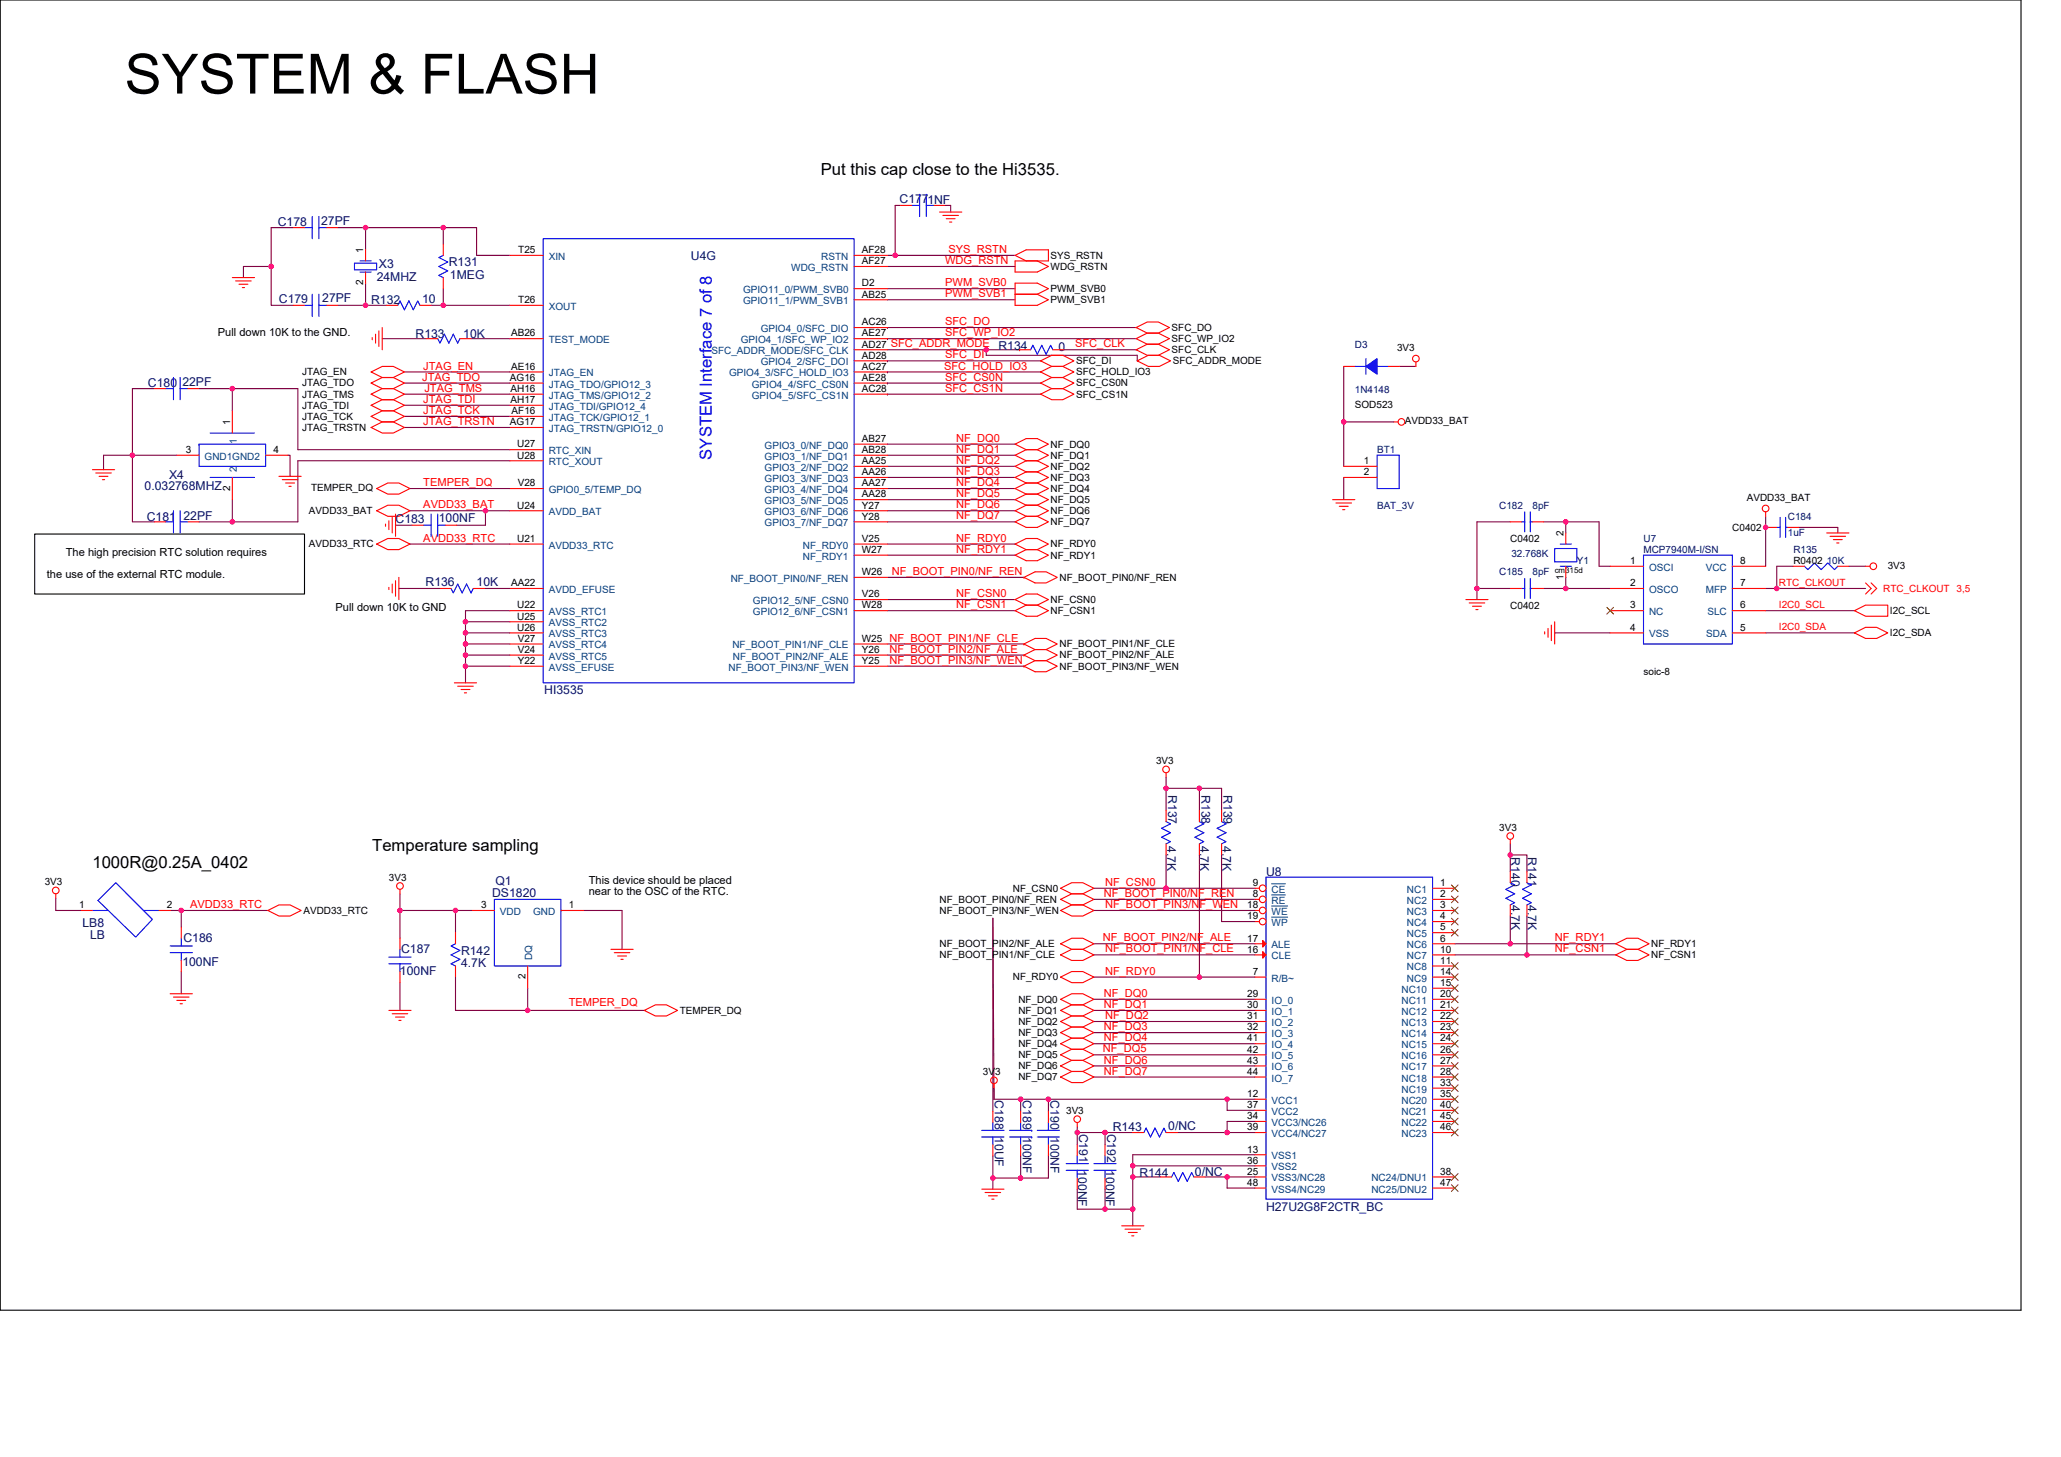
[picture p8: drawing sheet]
<svg xmlns="http://www.w3.org/2000/svg" width="297mm" height="210mm" viewBox="0 0 297 210" stroke-linecap="round" stroke-linejoin="round" font-family="sans-serif">
<path d="M0 0h291.3v188.8h-291.3zM5 77h38.9v8.6h-38.9z" fill="none" stroke="#000" stroke-width=".16"/>
<g fill="none" stroke="#800040" stroke-width=".16">
<path d="M39.1 38.4v5.6h3.2M39.1 38.4h-4v1.6M42.3 32.8h-3.2v5.6M48.7 32.8h4M52.7 32.8h11.2M52.7 32.8v3.2M63.9 32.8v2.4M63.9 32.8h4.8v4h4.8M127.9 36.8h1.1M127.9 38.4h18.4M129 36.8h17.3M129.8 29.6h-.8v7.2"/>
<path d="M136.2 29.6h.8v1M22.3 56h-3.2v9.6M28.7 56h4.8M33.5 56h9.4v8.8h30.6M33.5 56v3.2M48.7 44h4M52.7 44h3M52.7 40.8v3.2M55.1 48.8h6.4M58.3 55.2h15.2M58.3 56.8h15.2M58.3 58.4h15.2"/>
<path d="M58.3 53.6h15.2M62.1 44h1.8M63.9 41.6v2.4h9.6M67.9 48.8h5.6M127.9 47.2h.1M127.9 52h.1M127.9 53.6h.1M127.9 56.8h.1M127.9 55.2h.1M127.9 41.6h18.4M127.9 43.2h18.4M127.9 48.8h.1"/>
<path d="M127.9 47.2h35.8M127.9 48.8h35.8M127.9 50.4h14.2M127.9 52h22.1M127.9 53.6h22.1M127.9 56.8h22.1M127.9 55.2h22.1M142.1 50.4v.8h21.8v.8M142.1 50.4h4.8M153.3 50.4h10.4M193.7 52.8v8M201.7 52.8h2.4"/>
<path d="M19.1 65.6h6.4M19.1 65.6v9.6h3.2M19.1 65.6h-4.2v2.1M28.7 75.2h4.8M33.5 72v3.2M41.5 65.6h.3v3M57 75.7h2.4M58.3 60h15.2M58.3 61.6h15.2M59.1 78.4h14.4M59.1 70.4h14.4M59.1 73.6h10.9"/>
<path d="M70 73.6v2.1h-4.2M70 73.6h3.5M73.5 66.4h-30.6v8.8h-9.4M127.9 64h18.4M127.9 73.6h18.4M127.9 65.6h18.4M127.9 68.8h18.4M127.9 67.2h18.4M127.9 72h18.4M127.9 70.4h18.4M127.9 75.2h18.4M127.9 78.4h18.4"/>
<path d="M193.7 60.8h7.2M193.7 60.8v6.4M193.7 68.8v3.2M217.7 75.2h-4.8v9.6M222.5 75.2h3.2M225.7 75.2h4.8v6.4h1.6M225.7 75.2v1.6M254.5 74.4v7.2M259.3 76h5.6v.8M57.5 84.8h5.9M67.1 94.4v1.6h6.4M67.1 92.8v1.6h6.4"/>
<path d="M67.1 91.2v1.6h6.4M67.1 91.2h6.4M67.1 89.6h6.4M67.1 96v2.4M67.1 89.6v1.6M69.8 84.8h3.7M73.5 88h-6.4v1.6M127.9 88h18.4M127.9 96h19.7M127.9 94.4h19.7M127.9 92.8h19.7M127.9 83.2h19.7"/>
<path d="M127.9 86.4h18.4M127.9 80h18.4M212.9 84.8h4.8M212.9 84.8v1.6M222.5 84.8h3.2M224.1 91.2h8M225.7 84.8h6.4M225.7 83.2v1.6M254.5 84.8h1.6M254.5 88h12.8M254.5 91.2h12.8M256.1 84.8h12.8"/>
<path d="M258.5 81.6h-2.4v3.2M266.5 81.6h2.4M168.1 112v4.8M168.1 113.6h4.8M172.9 113.6h3.2v3.2M172.9 113.6v3.2M8 129.5v1.7h3.7M24.5 131.2h1.6M26.1 131.2v2.4M26.1 131.2h12.5M57.6 128.8v2.4h8M57.6 131.2v4"/>
<path d="M65.6 131.2v3.2M65.6 131.2h2.4M84 131.2h5.7v5.6M157.7 128h10.4M157.7 131.2h23.2M157.7 136h23.2M157.7 137.6h23.2M157.7 129.6h23.2M168.1 123.2v4.8h12.8M172.9 123.2v17.6h8M176.1 123.2v9.6h4.8M209.7 137.6h10.4"/>
<path d="M209.7 136h8M217.7 136h15.2M217.7 121.6v4M217.7 132v4M217.7 123.2h2.4v2.4M220.1 132v5.6M220.1 137.6h12.8M26.1 140v3.2M57.6 141.6v4M65.6 140.8v4.8h10.4M76 142.4v3.2h16.9M143.3 158.4l-.2-26.1v27.9"/>
<path d="M143.3 158.4h3.8M143.3 156.8v1.6M147.1 158.4h4M147.1 158.4h.1M147.1 158.4v1.8M151.1 158.4h25.8M151.1 158.4v1.8M157.7 144h23.2M157.7 153.6h23.2M157.7 145.6h23.2M157.7 148.8h23.2M157.7 147.2h23.2"/>
<path d="M157.7 152h23.2M157.7 150.4h23.2M157.7 155.2h23.2M157.7 140.8h15.2M176.9 158.4h4M176.9 158.4v1.6h4M143.1 169.8h4M143.1 166.6v4.8M147.1 169.8h.1M147.1 166.6v3.2M151.1 166.6v3.2h-4M155.3 162.4v.8h4"/>
<path d="M155.3 171.4v2.9h4M155.3 163.2v1.8M159.3 171.4v2.9h4M159.3 163.2h4M159.3 163.2v1.8M163.3 169.6h4M163.3 168v1.6M163.3 169.6v4.7M163.3 174.3v2.4M169.7 163.2h7.2M173.7 169.6h3.2M176.9 169.6v1.6h4"/>
<path d="M176.9 169.6h4M180.9 166.4h-17.6v1.6h17.6M180.9 161.6h-4v1.6h4"/>
</g>
<g fill="#f0f" stroke="#f0f" stroke-width=".16">
<circle cx="129" cy="36.8" r=".32"/>
<circle cx="26.1" cy="131.2" r=".32"/>
<circle cx="143.1" cy="169.8" r=".32"/>
<circle cx="147.1" cy="169.8" r=".32"/>
<circle cx="163.3" cy="169.6" r=".31"/>
<circle cx="163.3" cy="168" r=".31"/>
<circle cx="163.3" cy="174.3" r=".32"/>
<circle cx="159.3" cy="174.3" r=".32"/>
<circle cx="19.1" cy="65.6" r=".32"/>
<circle cx="39.1" cy="38.4" r=".32"/>
<circle cx="67.1" cy="96" r=".32"/>
<circle cx="67.1" cy="94.4" r=".32"/>
<circle cx="67.1" cy="92.8" r=".32"/>
<circle cx="67.1" cy="91.2" r=".32"/>
<circle cx="67.1" cy="89.6" r=".32"/>
<circle cx="70" cy="73.6" r=".32"/>
<circle cx="76" cy="145.6" r=".31"/>
<circle cx="168.1" cy="128" r=".31"/>
<circle cx="159.3" cy="163.2" r=".31"/>
<circle cx="155.3" cy="163.2" r=".31"/>
<circle cx="151.1" cy="158.4" r=".32"/>
<circle cx="147.1" cy="158.4" r=".32"/>
<circle cx="176.9" cy="158.4" r=".31"/>
<circle cx="172.9" cy="113.6" r=".31"/>
<circle cx="168.1" cy="113.6" r=".31"/>
<circle cx="217.7" cy="123.2" r=".31"/>
<circle cx="65.6" cy="131.2" r=".31"/>
<circle cx="57.6" cy="131.2" r=".31"/>
<circle cx="172.9" cy="140.8" r=".31"/>
<circle cx="217.7" cy="136" r=".31"/>
<circle cx="220.1" cy="137.6" r=".31"/>
<circle cx="176.9" cy="169.6" r=".31"/>
<circle cx="176.9" cy="163.2" r=".31"/>
<circle cx="52.7" cy="44" r=".32"/>
<circle cx="63.9" cy="32.8" r=".32"/>
<circle cx="52.7" cy="32.8" r=".32"/>
<circle cx="63.9" cy="44" r=".32"/>
<circle cx="33.5" cy="56" r=".32"/>
<circle cx="33.5" cy="75.2" r=".32"/>
<circle cx="142.1" cy="50.4" r=".32"/>
<circle cx="254.5" cy="76" r=".31"/>
<circle cx="212.9" cy="84.8" r=".31"/>
<circle cx="225.7" cy="75.2" r=".31"/>
<circle cx="225.7" cy="84.8" r=".31"/>
<circle cx="256.1" cy="84.8" r=".31"/>
<circle cx="193.7" cy="60.8" r=".31"/>
</g>
<g fill="none" stroke="#f00" stroke-width=".16">
<path d="M42.3 32.8h1.6M47.1 32.8h1.6M52.7 36v1.6M52.7 39.2v1.6M63.9 35.2v1.6M73.5 36.8h4.8M123.1 38.4h4.8M123.1 36.8h4.8M129.8 29.6h1.6M134.6 29.6h1.6M135.4 30.6h3.2M135.9 31h2.2"/>
<path d="M136.4 31.5h1.3M136.9 32h.3M147.9 37.6l-1.6-.8 1.6-.8h3.2v1.6h-4.8v1.6h3.2l1.6-.8-1.6-.8M33.5 40h3.2M33.5 59.2v3.2M34 40.5h2.2M34.4 41h1.3M34.9 41.4h.3M42.3 44h1.6M47.1 44h1.6M53.5 53.6l1.6-.8h1.6l1.6 .8-1.6 .8h-1.6zM53.5 55.2l1.6-.8h1.6l1.6 .8-1.6 .8h-1.6z"/>
<path d="M53.5 58.4l1.6-.8h1.6l1.6 .8-1.6 .8h-1.6zM53.5 56.8l1.6-.8h1.6l1.6 .8-1.6 .8h-1.6zM53.6 48.6v.4M54.1 48.2v1.2M54.6 47.7v2.2M55.1 47.2v3.2M55.7 44h1.6M60.5 44h1.6M61.5 48.8h1.6M63.9 40v1.6M66.3 48.8h1.6M73.5 58.4h4.8"/>
<path d="M73.5 55.2h4.8M73.5 56.8h4.8M73.5 53.6h4.8M73.5 48.8h4.8M73.5 44h4.8M123.1 41.6h4.8M123.1 53.6h4.8M123.1 56.8h4.8M123.1 55.2h4.8M123.1 52h4.8M123.1 50.4h4.8M123.1 48.8h4.8"/>
<path d="M123.1 47.2h4.8M123.1 43.2h4.8M146.3 42.4v1.6h3.2l1.6-.8-1.6-.8M146.3 42.4h3.2M149.5 42.4l1.6-.8-1.6-.8h-3.2v1.6M150 52l1.6-.8h1.6l1.6 .8-1.6 .8h-1.6zM150 53.6l1.6-.8h1.6l1.6 .8-1.6 .8h-1.6zM150 55.2l1.6-.8h1.6l1.6 .8-1.6 .8h-1.6zM150 56.8l1.6-.8h1.6l1.6 .8-1.6 .8h-1.6zM163.7 47.2l1.6-.8h1.6l1.6 .8-1.6 .8h-1.6zM163.7 48.8l1.6-.8h1.6l1.6 .8-1.6 .8h-1.6zM163.7 50.4l1.6-.8h1.6l1.6 .8-1.6 .8h-1.6z"/>
<path d="M163.9 52l1.6-.8h1.6l1.6 .8-1.6 .8h-1.6zM204.1 52.2v.6M13.3 67.7h3.2M13.8 68.2h2.2M14.3 68.6h1.3M14.8 69.1h.3M25.5 65.6h3.2M33.5 68.8v3.2M38.3 65.6h3.2M40.2 68.6h3.2M40.7 69.1h2.2M41.2 69.6h1.2"/>
<path d="M41.6 70.1h.4M53.5 61.6l1.6-.8h1.6l1.6 .8-1.6 .8h-1.6zM53.5 60l1.6-.8h1.6l1.6 .8-1.6 .8h-1.6zM54.3 70.4l1.6-.8h1.6l1.6 .8-1.6 .8h-1.6zM54.3 73.6l1.6-.8h1.6l1.6 .8-1.6 .8h-1.6zM54.3 78.4l1.6-.8h1.6l1.6 .8-1.6 .8h-1.6zM55.6 75.5v.4M56 75.1v1.2M56.5 74.6v2.2M57 74.1v3.2M73.5 60h4.8M73.5 61.6h4.8"/>
<path d="M73.5 66.4h4.8M73.5 64.8h4.8M73.5 78.4h4.8M73.5 73.6h4.8M73.5 70.4h4.8M123.1 67.2h4.8M123.1 65.6h4.8M123.1 75.2h4.8M123.1 73.6h4.8M123.1 72h4.8M123.1 70.4h4.8M123.1 68.8h4.8"/>
<path d="M123.1 78.4h4.8M123.1 64h4.8M147.9 64.8l-1.6 .8 1.6 .8M147.9 66.4l-1.6 .8 1.6 .8M147.9 68l-1.6 .8 1.6 .8M147.9 69.6l-1.6 .8 1.6 .8M147.9 71.2l-1.6 .8 1.6 .8M147.9 72.8l-1.6 .8 1.6 .8M147.9 64.8l-1.6-.8 1.6-.8h1.6l1.6 .8-1.6 .8M147.9 79.2l-1.6-.8 1.6-.8h1.6l1.6 .8-1.6 .8M147.9 64.8h1.6M147.9 66.4h1.6"/>
<path d="M147.9 68h1.6M147.9 69.6h1.6M147.9 71.2h1.6M147.9 72.8h1.6M147.9 74.4h1.6M147.9 79.2h1.6M149.5 64.8l1.6 .8-1.6 .8M149.5 66.4l1.6 .8-1.6 .8M149.5 68l1.6 .8-1.6 .8M149.5 69.6l1.6 .8-1.6 .8M149.5 71.2l1.6 .8-1.6 .8M149.5 72.8l1.6 .8-1.6 .8"/>
<path d="M149.5 74.4l1.6 .8-1.6 .8h-1.6l-1.6-.8 1.6-.8M149.5 79.2l1.6 .8-1.6 .8h-1.6l-1.6-.8 1.6-.8M192.1 72h3.2M192.5 72.5h2.3M193 73h1.3M193.5 73.5h.3M193.7 67.2h4.8M193.7 68.8h4.8M200.9 60.8h.6M217.7 75.2h1.6M220.9 75.2h1.6M225.7 76.8v1.6"/>
<path d="M254.5 73.8v.6M254.5 76h1.6M257.7 76h1.6M263.3 76.8h3.2M263.8 77.3h2.2M264.2 77.8h1.3M264.7 78.3h.3M56 84.7v.3M56.5 84.2v1.3M57 83.7v2.2M57.5 83.2v3.2M63.4 84.8h1.6"/>
<path d="M65.5 98.4h3.2M66 98.9h2.2M66.4 99.4h1.3M66.9 99.9h.3M68.2 84.8h1.6M73.5 92.8h4.8M73.5 96h4.8M73.5 88h4.8M73.5 84.8h4.8M73.5 89.6h4.8M73.5 91.2h4.8M73.5 94.4h4.8"/>
<path d="M123.1 86.4h4.8M123.1 83.2h4.8M123.1 96h4.8M123.1 94.4h4.8M123.1 92.8h4.8M123.1 80h4.8M123.1 88h4.8M147.6 83.2l1.6-.8h1.6l1.6 .8-1.6 .8h-1.6zM147.6 83.2h.1M147.6 92.8l1.6-.8h1.6l1.6 .8-1.6 .8h-1.6M147.6 92.8h.1M147.6 94.4h.1"/>
<path d="M147.6 96h.1M147.6 92.8l1.6 .8M147.6 94.4l1.6 .8M147.9 87.2l-1.6 .8 1.6 .8h1.6l1.6-.8-1.6-.8M147.9 87.2h1.6M149.2 93.6l-1.6 .8M149.2 95.2l-1.6 .8M149.2 93.6h1.6l1.6 .8-1.6 .8h-1.6M149.2 95.2h1.6l1.6 .8-1.6 .8h-1.6l-1.6-.8M149.5 87.2l1.6-.8-1.6-.8h-1.6l-1.6 .8 1.6 .8M211.3 86.4h3.2M211.7 86.9h2.3"/>
<path d="M212.2 87.4h1.3M212.7 87.9h.3M217.7 84.8h1.6M220.9 84.8h1.6M222.6 91.1v.3M223.1 90.6v1.3M223.6 90.1v2.2M224.1 89.6v3.2M225.7 81.6v1.6M232.1 81.6h4.8M232.1 84.8h4.8M232.1 88h4.8"/>
<path d="M232.1 91.2h4.8M249.7 91.2h4.8M249.7 88h4.8M249.7 84.8h4.8M249.7 81.6h4.8M258.5 81.6h1.6M264.9 81.6h1.6M267.3 88l1.6-.8h3.2v1.6h-3.2zM267.3 91.2l1.6-.8h1.6l1.6 .8-1.6 .8h-1.6zM268.9 81.6h.6M268.9 84l.8 .8-.8 .8M269.7 84l.8 .8-.8 .8"/>
<path d="M168.1 111.4v.6M168.1 116.8v1.6M176.1 116.8v1.6M8 128.8v.7M11.7 131.2h1.6M22.9 131.2h1.6M26.1 133.6v1.6M26.1 138.4v1.6M38.6 131.2l1.6-.8h1.6l1.6 .8-1.6 .8h-1.6zM57.6 128.2v.6M57.6 135.2v1.6M65.6 139.2v1.6"/>
<path d="M65.6 134.4v1.6M68 131.2h3.2M76 139.2v3.2M80.8 131.2h3.2M88.1 136.8h3.2M88.5 137.3h2.3M89 137.8h1.3M89.5 138.3h.3M152.9 128l1.6-.8h1.6l1.6 .8-1.6 .8h-1.6zM152.9 129.6l1.6-.8h1.6l1.6 .8-1.6 .8h-1.6zM152.9 131.2l1.6-.8h1.6l1.6 .8-1.6 .8h-1.6zM152.9 136l1.6-.8h1.6l1.6 .8-1.6 .8h-1.6z"/>
<path d="M152.9 137.6l1.6-.8h1.6l1.6 .8-1.6 .8h-1.6zM168.1 121.6v1.6M176.1 121.6v1.6M206.5 128h3.2M206.5 129.6h3.2M206.5 131.2h3.2M206.5 132.8h3.2M206.5 134.4h3.2M206.5 136h3.2M217.7 121v.6M217.7 125.6v1.6M217.7 130.4v1.6"/>
<path d="M220.1 125.6v1.6M220.1 130.4v1.6M232.9 136l1.6-.8h1.6l1.6 .8-1.6 .8h-1.6zM232.9 137.6l1.6-.8h1.6l1.6 .8-1.6 .8h-1.6zM24.5 143.2h3.2M25 143.7h2.2M25.5 144.2h1.3M26 144.7h.3M56 145.6h3.2M56.5 146.1h2.3M57 146.6h1.3M57.5 147.1h.3"/>
<path d="M57.6 140v1.6M92.9 145.6l1.6-.8h1.6l1.6 .8-1.6 .8h-1.6zM143.3 156.2v.6M152.9 140.8l1.6-.8h1.6l1.6 .8-1.6 .8h-1.6zM152.9 144l1.6-.8h1.6l1.6 .8-1.6 .8h-1.6zM152.9 145.6l1.6-.8h1.6l1.6 .8-1.6 .8h-1.6zM152.9 147.2l1.6-.8h1.6l1.6 .8-1.6 .8h-1.6zM152.9 148.8l1.6-.8h1.6l1.6 .8-1.6 .8h-1.6zM152.9 150.4l1.6-.8h1.6l1.6 .8-1.6 .8h-1.6zM152.9 152l1.6-.8h1.6l1.6 .8-1.6 .8h-1.6zM152.9 153.6l1.6-.8h1.6l1.6 .8-1.6 .8h-1.6zM152.9 155.2l1.6-.8h1.6l1.6 .8-1.6 .8h-1.6z"/>
<path d="M180.9 140.8h1.6M141.5 171.4h3.2M142 171.9h2.2M142.5 172.3h1.2M142.9 172.8h.4M147.1 160.2v1.6M147.1 165v1.6M151.1 160.2v1.6M151.1 165v1.6M155.3 161.8v.6M155.3 165v1.6M155.3 169.8v1.6"/>
<path d="M159.3 165v1.6M159.3 169.8v1.6M161.7 176.7h3.2M162.1 177.1h2.3M162.6 177.6h1.3M163.1 178.1h.3M163.3 163.2h1.6M167.3 169.6h1.6M168.1 163.2h1.6M172.1 169.6h1.6"/>
<circle cx="204.1" cy="51.7" r=".48"/>
<circle cx="202" cy="60.8" r=".48"/>
<circle cx="254.5" cy="73.3" r=".48"/>
<circle cx="270" cy="81.6" r=".48"/>
<circle cx="168.1" cy="110.9" r=".48"/>
<circle cx="8" cy="128.3" r=".48"/>
<circle cx="57.6" cy="127.7" r=".48"/>
<circle cx="217.7" cy="120.5" r=".48"/>
<circle cx="143.3" cy="155.7" r=".48"/>
<circle cx="155.3" cy="161.3" r=".48"/>
</g>
<g fill="none" stroke="#00f" stroke-width=".16">
<path d="M43.9 32.8h1.1M45 31.2v3.2M46 32.8h1.1M46 31.2v3.2M51.1 37.9h3.2v1h-3.2zM51.9 37.6h1.6M51.9 39.2h1.6M52.7 39.2h.1M52.7 37.6h.1M63.9 36.8l-.7 .3 1.3 .7-1.3 .6 1.3 .6-1.3 .7 .7 .3M63.9 36.8h.1M78.3 34.4h44.8v64h-44.8z"/>
<path d="M78.3 36.8h.1M123.1 38.4h.1M123.1 36.8h.1M131.4 29.6h1.1M132.5 28v3.2M133.5 29.6h1.1M133.5 28v3.2M43.9 44h1.1M45 42.4v3.2M46 44h1.1M46 42.4v3.2M57.3 44h.1"/>
<path d="M57.3 44l.3-.6 .7 1.2 .6-1.2 .7 1.2 .6-1.2 .3 .6M60.5 44h.1M63.1 48.8h.1M63.9 40h.1M66.3 48.8h.1M66.3 48.8l-.3 .6-.7-1.2-.6 1.2-.7-1.2-.6 1.2-.3-.6M78.3 58.4h.1M78.3 55.2h.1M78.3 56.8h.1M78.3 53.6h.1M78.3 48.8h.1M78.3 44h.1"/>
<path d="M123.1 41.6h.1M123.1 53.6h.1M123.1 56.8h.1M123.1 55.2h.1M123.1 52h.1M123.1 50.4h.1M123.1 48.8h.1M123.1 47.2h.1M123.1 43.2h.1M28.7 64h9.6v3.2h-9.6zM28.7 64h.1M28.7 65.6h.1"/>
<path d="M30.3 62.4h6.4M30.3 68.8h6.4M33.5 68.8h.1M33.5 62.4h.1M38.3 65.6h.1M78.3 60h.1M78.3 61.6h.1M78.3 66.4h.1M78.3 64.8h.1M78.3 78.4h.1M78.3 73.6h.1M78.3 70.4h.1"/>
<path d="M123.1 67.2h.1M123.1 65.6h.1M123.1 75.2h.1M123.1 73.6h.1M123.1 72h.1M123.1 70.4h.1M123.1 68.8h.1M123.1 78.4h.1M123.1 64h.1M198.5 65.6h3.2v4.8h-3.2zM219.3 75.2h.4M219.7 73.8v2.9"/>
<path d="M220.5 73.8v2.9M220.5 75.2h.4M224.1 79.1h3.2v1.9h-3.2zM224.9 78.4h1.6M256.1 76h.5M256.6 74.6v2.9M257.4 74.6v2.9M257.4 76h.3M65 84.8h.1M68.2 84.8h.1M68.2 84.8l-.3 .7-.7-1.3-.6 1.3-.6-1.3-.7 1.3-.3-.7M78.3 92.8h.1"/>
<path d="M78.3 96h.1M78.3 88h.1M78.3 84.8h.1M78.3 89.6h.1M78.3 91.2h.1M78.3 94.4h.1M123.1 86.4h.1M123.1 83.2h.1M123.1 96h.1M123.1 94.4h.1M123.1 92.8h.1M123.1 80h.1"/>
<path d="M123.1 88h.1M219.3 84.8h.4M219.7 83.4v2.9M220.5 83.4v2.9M220.5 84.8h.4M224.9 81.6h1.6M236.9 80h12.8v12.8h-12.8zM260.1 81.6l.5 .5 .9-1 1 1 .9-1 1 1 .5-.5M168.1 118.4h.1M168.1 118.4l.6 .3-1.3 .7 1.3 .6-1.3 .7 1.3 .6-.6 .3M176.1 118.4h.1M176.1 118.4l.6 .3-1.3 .7 1.3 .6-1.3 .7 1.3 .6-.6 .3"/>
<path d="M13.3 131.2h2.3M14.1 129.8l2.6-2.6 5.3 5.3-2.4 2.6zM20.7 131.2h2.2M24.5 137.3h3.2M24.5 136.3h3.2M26.1 137.3v1.1M26.1 135.2v1.1M56 138.9h3.2M56 137.9h3.2M57.6 138.9v1.1M57.6 136.8v1.1M65.6 136l-.6 .3 1.3 .7-1.3 .6 1.3 .7-1.3 .6 .6 .3"/>
<path d="M65.6 136h.1M65.6 139.2h.1M71.2 131.2h.1M71.2 129.6h9.6v9.6h-9.6zM76 139.2h.1M80.8 131.2h.1M168.1 121.6h.1M176.1 121.6h.1M182.5 126.4h24v46.4h-24zM206.5 128h.1M206.5 129.6h.1M206.5 131.2h.1"/>
<path d="M206.5 132.8h.1M206.5 134.4h.1M206.5 136h.1M206.5 137.6h.1M206.5 139.2h.1M217.7 130.4h.1M217.7 127.2h.1M217.7 127.2l.6 .3-1.3 .7 1.3 .6-1.3 .7 1.3 .6-.6 .3M220.1 130.4h.1M220.1 127.2h.1M220.1 127.2l.6 .3-1.3 .7 1.3 .6-1.3 .7 1.3 .6-.6 .3M206.5 158.4h.1"/>
<path d="M206.5 140.8h.1M206.5 142.4h.1M206.5 144h.1M206.5 145.6h.1M206.5 147.2h.1M206.5 148.8h.1M206.5 150.4h.1M206.5 152h.1M206.5 153.6h.1M206.5 155.2h.1M206.5 156.8h.1M145.5 163.9h3.2"/>
<path d="M145.5 162.9h3.2M147.1 163.9v1.1M147.1 161.8v1.1M148.7 163.9h.1M148.7 162.9h.1M149.5 163.9h3.2M149.5 162.9h3.2M151.1 163.9v1.1M151.1 161.8v1.1M153.7 168.7h3.2M153.7 167.7h3.2M155.3 168.7v1.1"/>
<path d="M155.3 166.6v1.1M157.7 168.7h3.2M157.7 167.7h3.2M159.3 168.7v1.1M159.3 166.6v1.1M164.9 163.2h.1M168.1 163.2h.1M168.1 163.2l-.4-.6-.6 1.3-.6-1.3-.7 1.3-.6-1.3-.3 .6M168.9 169.6h.1M172.1 169.6h.1M172.1 169.6l-.4-.6-.6 1.3-.6-1.3-.7 1.3-.6-1.3-.3 .6M206.5 171.2h.1"/>
<path d="M206.5 169.6h.1M206.5 160h.1M206.5 161.6h.1M206.5 163.2h.1"/>
</g>
<path d="M231.6 87.5l1 1M232.6 87.5l-1 1M209.2 127.5l1 1M209.2 129.1l1 1M209.2 130.7l1 1M209.2 132.3l1 1M209.2 133.9l1 1M210.1 127.5l-.9 1M210.1 129.1l-.9 1M210.1 130.7l-.9 1M210.1 132.3l-.9 1M210.1 133.9l-.9 1" fill="none" stroke="#804000" stroke-width=".14"/>
<circle cx="182" cy="129.6" r=".48" fill="#fff" stroke="#f00" stroke-width=".16"/>
<path d="M180.9 129.6h.6" fill="none" stroke="#f00" stroke-width=".16"/>
<path d="M183.3 129h2" fill="none" stroke="#004080" stroke-width=".14"/>
<circle cx="182" cy="128" r=".48" fill="#fff" stroke="#f00" stroke-width=".16"/>
<path d="M180.9 128h.6M180.9 137.6h1.6M180.9 136h1.6M206.5 137.6h3.2M206.5 139.2h3.2M180.9 158.4h1.6M206.5 140.8h3.2M206.5 142.4h3.2M180.9 166.4h1.6" fill="none" stroke="#f00" stroke-width=".16"/>
<path d="M183.3 127.4h2" fill="none" stroke="#004080" stroke-width=".14"/>
<path d="M209.2 138.7l1 1M210.1 138.7l-.9 1M209.2 140.3l1 1M209.2 141.9l1 1M210.1 140.3l-.9 1M210.1 141.9l-.9 1" fill="none" stroke="#804000" stroke-width=".14"/>
<g fill="#f00" stroke="#f00" stroke-width=".16">
<path d="M182 137.1l.5 .5-.5 .5z"/>
<path d="M182 135.5l.5 .5-.5 .5z"/>
</g>
<circle cx="182" cy="131.2" r=".48" fill="#fff" stroke="#f00" stroke-width=".16"/>
<path d="M180.9 131.2h.6" fill="none" stroke="#f00" stroke-width=".16"/>
<path d="M183.3 130.6h2.3" fill="none" stroke="#004080" stroke-width=".14"/>
<circle cx="182" cy="132.8" r=".48" fill="#fff" stroke="#f00" stroke-width=".16"/>
<g fill="none" stroke="#f00" stroke-width=".16">
<path d="M22.3 56h1.6M27.1 56h1.6M146.9 50.4h1.6M146.9 50.4h.1M151.7 50.4h1.6M193.7 52.8h1.6M200.1 52.8h1.6M22.3 75.2h1.6M27.1 75.2h1.6M59.4 75.7h1.6M64.2 75.7h1.6M172.9 116.8v1.6"/>
<path d="M172.9 121.6v1.6M180.9 132.8h.6M180.9 144h1.6M180.9 145.6h1.6M180.9 147.2h1.6M180.9 148.8h1.6M180.9 150.4h1.6M180.9 152h1.6M180.9 153.6h1.6M180.9 155.2h1.6M206.5 144h3.2M206.5 145.6h3.2"/>
<path d="M206.5 147.2h3.2M206.5 148.8h3.2M206.5 150.4h3.2M206.5 152h3.2M206.5 153.6h3.2M206.5 155.2h3.2M206.5 156.8h3.2M206.5 158.4h3.2M143.1 160.2v1.6M143.1 165v1.6M180.9 169.6h1.6M180.9 161.6h1.6"/>
<path d="M180.9 168h1.6M180.9 160h1.6M180.9 163.2h1.6M180.9 171.2h1.6M206.5 169.6h3.2M206.5 160h3.2M206.5 161.6h3.2M206.5 163.2h3.2M206.5 171.2h3.2"/>
</g>
<path d="M183.3 132.2h2.3" fill="none" stroke="#004080" stroke-width=".14"/>
<g fill="none" stroke="#804000" stroke-width=".14">
<path d="M209.2 143.5l1 1M209.2 145.1l1 1M209.2 146.7l1 1M209.2 148.3l1 1M209.2 149.9l1 1M209.2 151.5l1 1M209.2 153.1l1 1M209.2 154.7l1 1M209.2 156.3l1 1M209.2 157.9l1 1M209.2 159.5l1 1M210.1 143.5l-.9 1"/>
<path d="M210.1 145.1l-.9 1M210.1 146.7l-.9 1M210.1 148.3l-.9 1M210.1 149.9l-.9 1M210.1 151.5l-.9 1M210.1 153.1l-.9 1M210.1 154.7l-.9 1M210.1 156.3l-.9 1M210.1 157.9l-.9 1M210.1 159.5l-.9 1M209.2 169.1l1 1M209.2 161.1l1 1"/>
<path d="M209.2 162.7l1 1M209.2 170.7l1 1M210.1 169.1l-.9 1M210.1 161.1l-.9 1M210.1 162.7l-.9 1M210.1 170.7l-.9 1"/>
</g>
<g fill="none" stroke="#00f" stroke-width=".16">
<path d="M23.9 56h1.1M25 54.4v3.2M26 56h1.1M26 54.4v3.2M148.5 50.4h.1M148.9 49.8l-.4 .6M148.9 49.8l.6 1.2 .6-1.2 .7 1.2 .6-1.2 .3 .6M148.9 49.8h.1M151.7 50.4h.1M195.3 52.8h1.6M196.9 51.7v2.2M198.5 52.8h1.6"/>
<path d="M23.9 75.2h1.1M25 73.6v3.2M26 75.2h1.1M26 73.6v3.2M61 75.7h1.1M62.1 74.1v3.2M63.1 75.7h1.1M63.1 74.1v3.2M172.9 118.4h.1M172.9 118.4l.6 .3-1.3 .7 1.3 .6-1.3 .7 1.3 .6-.6 .3M172.9 121.6h.1M141.5 163.9h3.2"/>
<path d="M141.5 162.9h3.2M143.1 163.9v1.1M143.1 161.8v1.1"/>
</g>
<path d="M196.9 52.8l1.6-1.1v2.2z" fill-rule="evenodd" fill="#00f" stroke="#00f" stroke-width=".16"/>
<g fill="#f0f" stroke="#f0f" stroke-width=".16">
<circle cx="129" cy="36.8" r=".32"/>
<circle cx="26.1" cy="131.2" r=".32"/>
<circle cx="143.1" cy="169.8" r=".32"/>
<circle cx="147.1" cy="169.8" r=".32"/>
<circle cx="163.3" cy="169.6" r=".31"/>
<circle cx="163.3" cy="168" r=".31"/>
<circle cx="163.3" cy="174.3" r=".32"/>
<circle cx="159.3" cy="174.3" r=".32"/>
<circle cx="19.1" cy="65.6" r=".32"/>
<circle cx="39.1" cy="38.4" r=".32"/>
<circle cx="67.1" cy="96" r=".32"/>
<circle cx="67.1" cy="94.4" r=".32"/>
<circle cx="67.1" cy="92.8" r=".32"/>
<circle cx="67.1" cy="91.2" r=".32"/>
<circle cx="67.1" cy="89.6" r=".32"/>
<circle cx="70" cy="73.6" r=".32"/>
<circle cx="76" cy="145.6" r=".31"/>
<circle cx="168.1" cy="128" r=".31"/>
<circle cx="159.3" cy="163.2" r=".31"/>
<circle cx="155.3" cy="163.2" r=".31"/>
<circle cx="151.1" cy="158.4" r=".32"/>
<circle cx="147.1" cy="158.4" r=".32"/>
<circle cx="176.9" cy="158.4" r=".31"/>
<circle cx="172.9" cy="113.6" r=".31"/>
<circle cx="168.1" cy="113.6" r=".31"/>
<circle cx="217.7" cy="123.2" r=".31"/>
<circle cx="65.6" cy="131.2" r=".31"/>
<circle cx="57.6" cy="131.2" r=".31"/>
<circle cx="172.9" cy="140.8" r=".31"/>
<circle cx="217.7" cy="136" r=".31"/>
<circle cx="220.1" cy="137.6" r=".31"/>
<circle cx="176.9" cy="169.6" r=".31"/>
<circle cx="176.9" cy="163.2" r=".31"/>
<circle cx="52.7" cy="44" r=".32"/>
<circle cx="63.9" cy="32.8" r=".32"/>
<circle cx="52.7" cy="32.8" r=".32"/>
<circle cx="63.9" cy="44" r=".32"/>
<circle cx="33.5" cy="56" r=".32"/>
<circle cx="33.5" cy="75.2" r=".32"/>
<circle cx="142.1" cy="50.4" r=".32"/>
<circle cx="254.5" cy="76" r=".31"/>
<circle cx="212.9" cy="84.8" r=".31"/>
<circle cx="225.7" cy="75.2" r=".31"/>
<circle cx="225.7" cy="84.8" r=".31"/>
<circle cx="256.1" cy="84.8" r=".31"/>
<circle cx="193.7" cy="60.8" r=".31"/>
</g>
<text font-size="8" x="18" y="13.5">SYSTEM &amp; FLASH</text>
<g font-size="2.4">
<text x="118.3" y="25.2">Put this cap close to the Hi3535.</text>
<text x="13.3" y="125.1">1000R@0.25A_0402</text>
<text x="53.6" y="122.7">Temperature sampling</text>
</g>
<text font-size="2.4" fill="#00f" x="102.6" y="66.2" transform="rotate(-90 102.6 66.2)">SYSTEM Interface 7 of 8</text>
<g font-size="1.8" fill="#000080">
<text x="129.7" y="29.3">C177</text>
<text x="133.7" y="29.4">1NF</text>
<text x="40" y="32.6">C178</text>
<text x="46.3" y="32.5">27PF</text>
<text x="54.3" y="40.5">24MHZ</text>
<text x="54.6" y="38.6">X3</text>
<text x="64.7" y="38.4">R131</text>
<text x="64.8" y="40.2">1MEG</text>
<text x="99.6" y="37.4">U4G</text>
<text x="40.2" y="43.7">C179</text>
<text x="46.4" y="43.5">27PF</text>
<text x="53.5" y="43.8">R132</text>
<text x="60.8" y="43.7">10</text>
<text x="59.9" y="48.6">R133</text>
<text x="66.8" y="48.6">10K</text>
<text x="143.9" y="50.4">R134</text>
<text x="152.5" y="50.6">0</text>
<text x="21.3" y="55.8">C180</text>
<text x="26.3" y="55.7">22PF</text>
<text x="20.8" y="70.6">0.032768MHZ</text>
<text x="24.4" y="69">X4</text>
<text x="21.2" y="75">C181</text>
<text x="26.4" y="74.9">22PF</text>
<text x="57" y="75.4">C183</text>
<text x="63.2" y="75.2">100NF</text>
<text x="61.3" y="84.5">R136</text>
<text x="68.7" y="84.5">10K</text>
<text x="78.4" y="100">HI3535</text>
<text x="168.4" y="114.6" transform="rotate(90 168.4 114.6)">R137</text>
<text x="173.2" y="114.6" transform="rotate(90 173.2 114.6)">R138</text>
<text x="176.4" y="114.6" transform="rotate(90 176.4 114.6)">R139</text>
<text x="168.2" y="121.9" transform="rotate(90 168.2 121.9)">4.7K</text>
<text x="173" y="121.9" transform="rotate(90 173 121.9)">4.7K</text>
<text x="176.2" y="121.9" transform="rotate(90 176.2 121.9)">4.7K</text>
<text x="217.8" y="123.5" transform="rotate(90 217.8 123.5)">R140</text>
<text x="220.2" y="123.5" transform="rotate(90 220.2 123.5)">R141</text>
<text x="70.9" y="129.3">DS1820</text>
<text x="71.4" y="127.5">Q1</text>
<text x="182.5" y="126.3">U8</text>
<text x="217.8" y="130.4" transform="rotate(90 217.8 130.4)">4.7K</text>
<text x="220.2" y="130.4" transform="rotate(90 220.2 130.4)">4.7K</text>
<text x="11.9" y="133.6">LB8</text>
<text x="13" y="135.4">LB</text>
<text x="26.4" y="135.7">C186</text>
<text x="57.8" y="137.3">C187</text>
<text x="66.4" y="137.6">R142</text>
<text x="26.3" y="139.2">100NF</text>
<text x="57.6" y="140.5">100NF</text>
<text x="66.4" y="139.4">4.7K</text>
<text x="143.4" y="158.6" transform="rotate(90 143.4 158.6)">C188 10UF</text>
<text x="147.4" y="158.6" transform="rotate(90 147.4 158.6)">C189 100NF</text>
<text x="151.4" y="158.6" transform="rotate(90 151.4 158.6)">C190 100NF</text>
<text x="155.6" y="163.4" transform="rotate(90 155.6 163.4)">C191</text>
<text x="159.6" y="163.4" transform="rotate(90 159.6 163.4)">C192</text>
<text x="160.4" y="163.1">R143</text>
<text x="168.4" y="162.9">0/NC</text>
<text x="155.4" y="168.7" transform="rotate(90 155.4 168.7)">100NF</text>
<text x="159.4" y="168.7" transform="rotate(90 159.4 168.7)">100NF</text>
<text x="164.2" y="169.6">R144</text>
<text x="172.2" y="169.5">0/NC</text>
<text x="182.5" y="174.6">H27U2G8F2CTR_BC</text>
</g>
<g font-size="1.6" fill="#f00">
<text x="136.2" y="38.1">WDG_RSTN</text>
<text x="136.2" y="41.3">PWM_SVB0</text>
<text x="136.7" y="36.5">SYS_RSTN</text>
<text x="136.2" y="46.9">SFC_DO</text>
<text x="136.2" y="42.9">PWM_SVB1</text>
<text x="61" y="53.3">JTAG_EN</text>
<text x="136.1" y="53.3">SFC_HOLD_IO3</text>
<text x="136.2" y="51.7">SFC_DI</text>
<text x="136.2" y="48.5">SFC_WP_IO2</text>
<text x="154.9" y="50.1">SFC_CLK</text>
<text x="60.8" y="54.9">JTAG_TDO</text>
<text x="61" y="58.1">JTAG_TDI</text>
<text x="61" y="59.7">JTAG_TCK</text>
<text x="61.2" y="56.5">JTAG_TMS</text>
<text x="136.2" y="56.5">SFC_CS1N</text>
<text x="136.2" y="54.9">SFC_CS0N</text>
<text x="61" y="61.3">JTAG_TRSTN</text>
<text x="137.8" y="63.7">NF_DQ0</text>
<text x="137.8" y="65.3">NF_DQ1</text>
<text x="61" y="70.1">TEMPER_DQ</text>
<text x="137.8" y="68.5">NF_DQ3</text>
<text x="137.8" y="66.9">NF_DQ2</text>
<text x="137.8" y="71.7">NF_DQ5</text>
<text x="137.8" y="70.1">NF_DQ4</text>
<text x="61" y="73.3">AVDD33_BAT</text>
<text x="137.8" y="73.3">NF_DQ6</text>
<text x="137.8" y="74.9">NF_DQ7</text>
<text x="61" y="78.1">AVDD33_RTC</text>
<text x="128.5" y="82.9">NF_BOOT_PIN0/NF_REN</text>
<text x="137.8" y="78.1">NF_RDY0</text>
<text x="137.8" y="79.7">NF_RDY1</text>
<text x="137.8" y="86.1">NF_CSN0</text>
<text x="137.8" y="87.7">NF_CSN1</text>
<text x="128.2" y="95.7">NF_BOOT_PIN3/NF_WEN</text>
<text x="128.2" y="94.1">NF_BOOT_PIN2/NF_ALE</text>
<text x="27.4" y="130.9">AVDD33_RTC</text>
<text x="159.1" y="129.3">NF_BOOT_PIN0/NF_REN</text>
<text x="159.3" y="127.7">NF_CSN0</text>
<text x="159.3" y="130.9">NF_BOOT_PIN3/NF_WEN</text>
<text x="158.9" y="135.7">NF_BOOT_PIN2/NF_ALE</text>
<text x="159.3" y="137.3">NF_BOOT_PIN1/NF_CLE</text>
<text x="224.1" y="135.7">NF_RDY1</text>
<text x="224.1" y="137.3">NF_CSN1</text>
<text x="159.1" y="143.7">NF_DQ0</text>
<text x="159.3" y="140.5">NF_RDY0</text>
<text x="82" y="145">TEMPER_DQ</text>
<text x="159.1" y="145.3">NF_DQ1</text>
<text x="159.1" y="148.5">NF_DQ3</text>
<text x="159.3" y="146.9">NF_DQ2</text>
<text x="158.9" y="151.7">NF_DQ5</text>
<text x="159.1" y="153.3">NF_DQ6</text>
<text x="159.1" y="150.1">NF_DQ4</text>
<text x="159.1" y="154.9">NF_DQ7</text>
</g>
<g font-size="1.6">
<text x="31.4" y="48.5">Pull down 10K to the GND.</text>
<text x="6.8" y="83.4">the use of the external RTC module.</text>
<text x="9.5" y="80.2">The high precision RTC solution requires</text>
<text x="48.4" y="88">Pull down 10K to GND</text>
<text x="84.8" y="129">near to the OSC of the RTC.</text>
<text x="84.8" y="127.4">This device should be placed</text>
</g>
<g font-size="1.4">
<text x="52.4" y="41.1" transform="rotate(-90 52.4 41.1)">2</text>
<text x="52.4" y="36.5" transform="rotate(-90 52.4 36.5)">1</text>
<text x="74.7" y="36.5">T25</text>
<text x="124.2" y="38.1">AF27</text>
<text x="124.2" y="36.5">AF28</text>
<text x="124.2" y="41.3">D2</text>
<text x="151.4" y="37.3">SYS_RSTN</text>
<text x="151.4" y="38.9">WDG_RSTN</text>
<text x="74.7" y="43.7">T26</text>
<text x="124.2" y="46.9">AC26</text>
<text x="124.2" y="42.9">AB25</text>
<text x="151.4" y="42.1">PWM_SVB0</text>
<text x="151.4" y="43.7">PWM_SVB1</text>
<text x="168.9" y="47.7">SFC_DO</text>
<text x="73.7" y="53.3">AE16</text>
<text x="73.7" y="48.5">AB26</text>
<text x="124.2" y="53.3">AC27</text>
<text x="124.2" y="51.7">AD28</text>
<text x="124.2" y="48.5">AE27</text>
<text x="124.2" y="50.1">AD27 SFC_ADDR_MODE</text>
<text x="155.1" y="52.5">SFC_DI</text>
<text x="168.9" y="49.3">SFC_WP_IO2</text>
<text x="168.9" y="50.9">SFC_CLK</text>
<text x="169" y="52.5">SFC_ADDR_MODE</text>
<text x="201.3" y="50.6">3V3</text>
<text x="43.6" y="54.1">JTAG_EN</text>
<text x="43.6" y="55.7">JTAG_TDO</text>
<text x="43.6" y="58.9">JTAG_TDI</text>
<text x="43.6" y="57.3">JTAG_TMS</text>
<text x="73.5" y="54.9">AG16</text>
<text x="73.6" y="58.1">AH17</text>
<text x="73.6" y="56.5">AH16</text>
<text x="73.7" y="59.7">AF16</text>
<text x="124.2" y="56.5">AC28</text>
<text x="124.2" y="54.9">AE28</text>
<text x="155.1" y="54.1">SFC_HOLD_IO3</text>
<text x="155.1" y="55.7">SFC_CS0N</text>
<text x="155.1" y="57.3">SFC_CS1N</text>
<text x="195.3" y="58.7">SOD523</text>
<text x="26.8" y="65.3">3</text>
<text x="33.2" y="61.3" transform="rotate(-90 33.2 61.3)">1</text>
<text x="39.4" y="65.3">4</text>
<text x="43.6" y="62.1">JTAG_TRSTN</text>
<text x="43.6" y="60.5">JTAG_TCK</text>
<text x="73.5" y="61.3">AG17</text>
<text x="74.5" y="64.5">U27</text>
<text x="124.2" y="65.3">AB28</text>
<text x="124.2" y="63.7">AB27</text>
<text x="151.4" y="64.5">NF_DQ0</text>
<text x="202.5" y="61.1">AVDD33_BAT</text>
<text x="33.2" y="70.7" transform="rotate(-90 33.2 70.7)">2</text>
<text x="44.8" y="70.7">TEMPER_DQ</text>
<text x="74.5" y="66.1">U28</text>
<text x="74.6" y="70.1">V28</text>
<text x="124.2" y="66.9">AA25</text>
<text x="124.2" y="71.7">AA28</text>
<text x="124.2" y="70.1">AA27</text>
<text x="124.2" y="68.5">AA26</text>
<text x="151.4" y="66.1">NF_DQ1</text>
<text x="151.4" y="67.7">NF_DQ2</text>
<text x="151.4" y="69.3">NF_DQ3</text>
<text x="151.4" y="70.9">NF_DQ4</text>
<text x="196.5" y="66.9">1</text>
<text x="196.5" y="68.5">2</text>
<text x="44.5" y="74.1">AVDD33_BAT</text>
<text x="74.5" y="73.3">U24</text>
<text x="124.2" y="74.9">Y28</text>
<text x="124.2" y="73.3">Y27</text>
<text x="151.4" y="72.5">NF_DQ5</text>
<text x="151.4" y="74.1">NF_DQ6</text>
<text x="151.4" y="75.7">NF_DQ7</text>
<text x="225.3" y="77.3" transform="rotate(-90 225.3 77.3)">2</text>
<text x="249.7" y="76.5">C0402</text>
<text x="251.8" y="72.2">AVDD33_BAT</text>
<text x="44.5" y="78.9">AVDD33_RTC</text>
<text x="74.5" y="78.1">U21</text>
<text x="124.2" y="82.9">W26</text>
<text x="124.2" y="79.7">W27</text>
<text x="124.2" y="78.1">V25</text>
<text x="151.4" y="78.9">NF_RDY0</text>
<text x="151.4" y="80.5">NF_RDY1</text>
<text x="152.7" y="83.7">NF_BOOT_PIN0/NF_REN</text>
<text x="217.7" y="78.1">C0402</text>
<text x="225.3" y="83.5" transform="rotate(-90 225.3 83.5)">1</text>
<text x="235" y="81.3">1</text>
<text x="250.8" y="81.3">8</text>
<text x="258.5" y="81.3">R0402</text>
<text x="272.1" y="81.9">3V3</text>
<text x="73.7" y="84.5">AA22</text>
<text x="74.5" y="87.7">U22</text>
<text x="74.5" y="89.3">U25</text>
<text x="124.2" y="86.1">V26</text>
<text x="124.2" y="87.7">W28</text>
<text x="151.4" y="86.9">NF_CSN0</text>
<text x="151.4" y="88.5">NF_CSN1</text>
<text x="217.7" y="87.7">C0402</text>
<text x="235" y="84.5">2</text>
<text x="235" y="87.7">3</text>
<text x="250.8" y="84.5">7</text>
<text x="250.8" y="87.7">6</text>
<text x="272.4" y="88.5">I2C_SCL</text>
<text x="74.5" y="90.9">U26</text>
<text x="74.6" y="92.5">V27</text>
<text x="74.6" y="95.7">Y22</text>
<text x="74.6" y="94.1">V24</text>
<text x="124.2" y="92.5">W25 NF_BOOT_PIN1/NF_CLE</text>
<text x="124.2" y="95.7">Y25</text>
<text x="124.2" y="94.1">Y26</text>
<text x="152.7" y="93.3">NF_BOOT_PIN1/NF_CLE</text>
<text x="152.7" y="94.9">NF_BOOT_PIN2/NF_ALE</text>
<text x="235" y="90.9">4</text>
<text x="250.8" y="90.9">5</text>
<text x="272.4" y="91.7">I2C_SDA</text>
<text x="152.7" y="96.5">NF_BOOT_PIN3/NF_WEN</text>
<text x="236.9" y="97.3">soic-8</text>
<text x="166.6" y="110.1">3V3</text>
<text x="216.1" y="119.7">3V3</text>
<text x="6.4" y="127.5">3V3</text>
<text x="11.4" y="130.9">1</text>
<text x="24" y="130.9">2</text>
<text x="43.7" y="131.7">AVDD33_RTC</text>
<text x="56" y="126.9">3V3</text>
<text x="69.3" y="130.9">3</text>
<text x="82" y="130.9">1</text>
<text x="135.4" y="130.1">NF_BOOT_PIN0/NF_REN</text>
<text x="135.4" y="131.7">NF_BOOT_PIN3/NF_WEN</text>
<text x="146" y="128.5">NF_CSN0</text>
<text x="179.7" y="130.9">18</text>
<text x="180.5" y="129.3">8</text>
<text x="180.5" y="127.7">9</text>
<text x="207.6" y="127.7">1</text>
<text x="207.6" y="129.3">2</text>
<text x="207.6" y="130.9">3</text>
<text x="135.4" y="136.5">NF_BOOT_PIN2/NF_ALE</text>
<text x="179.7" y="132.5">19</text>
<text x="179.7" y="137.3">16</text>
<text x="179.7" y="135.7">17</text>
<text x="207.6" y="132.5">4</text>
<text x="207.6" y="134.1">5</text>
<text x="207.6" y="135.7">6</text>
<text x="207.6" y="137.3">10</text>
<text x="238" y="136.5">NF_RDY1</text>
<text x="75.7" y="141.1" transform="rotate(-90 75.7 141.1)">2</text>
<text x="135.4" y="138.1">NF_BOOT_PIN1/NF_CLE</text>
<text x="146" y="141.3">NF_RDY0</text>
<text x="179.7" y="143.7">29</text>
<text x="180.5" y="140.5">7</text>
<text x="207.6" y="138.9">11</text>
<text x="207.6" y="140.5">14</text>
<text x="207.6" y="142.1">15</text>
<text x="207.6" y="143.7">20</text>
<text x="238" y="138.1">NF_CSN1</text>
<text x="98" y="146.1">TEMPER_DQ</text>
<text x="146.8" y="144.5">NF_DQ0</text>
<text x="146.8" y="146.1">NF_DQ1</text>
<text x="146.8" y="147.7">NF_DQ2</text>
<text x="146.8" y="149.3">NF_DQ3</text>
<text x="179.7" y="145.3">30</text>
<text x="179.7" y="146.9">31</text>
<text x="179.7" y="148.5">32</text>
<text x="207.6" y="145.3">21</text>
<text x="207.6" y="146.9">22</text>
<text x="207.6" y="148.5">23</text>
<text x="141.7" y="154.9">3V3</text>
<text x="146.8" y="150.9">NF_DQ4</text>
<text x="146.8" y="152.5">NF_DQ5</text>
<text x="146.8" y="154.1">NF_DQ6</text>
<text x="146.8" y="155.7">NF_DQ7</text>
<text x="179.7" y="150.1">41</text>
<text x="179.7" y="151.7">42</text>
<text x="179.7" y="153.3">43</text>
<text x="179.7" y="154.9">44</text>
<text x="207.6" y="150.1">24</text>
<text x="207.6" y="151.7">26</text>
<text x="207.6" y="153.3">27</text>
<text x="207.6" y="154.9">28</text>
<text x="153.7" y="160.5">3V3</text>
<text x="179.7" y="158.1">12</text>
<text x="179.7" y="161.3">34</text>
<text x="179.7" y="159.7">37</text>
<text x="207.6" y="156.5">33</text>
<text x="207.6" y="158.1">35</text>
<text x="207.6" y="159.7">40</text>
<text x="207.6" y="161.3">45</text>
<text x="179.7" y="166.1">13</text>
<text x="179.7" y="167.7">36</text>
<text x="179.7" y="162.9">39</text>
<text x="207.6" y="162.9">46</text>
<text x="179.7" y="169.3">25</text>
<text x="179.7" y="170.9">48</text>
<text x="207.6" y="169.3">38</text>
<text x="207.6" y="170.9">47</text>
</g>
<g font-size="1.4" fill="#004080">
<text x="79.1" y="37.5">XIN</text>
<text x="114" y="39.1">WDG_RSTN</text>
<text x="118.4" y="37.5">RSTN</text>
<text x="79.1" y="44.7">XOUT</text>
<text x="107.1" y="42.3">GPIO11_0/PWM_SVB0</text>
<text x="107.1" y="43.9">GPIO11_1/PWM_SVB1</text>
<text x="109.6" y="47.9">GPIO4_0/SFC_DIO</text>
<text x="79.1" y="49.5">TEST_MODE</text>
<text x="102.5" y="51.1">SFC_ADDR_MODE/SFC_CLK</text>
<text x="106.8" y="49.5">GPIO4_1/SFC_WP_IO2</text>
<text x="109.6" y="52.7">GPIO4_2/SFC_DOI</text>
<text x="79.1" y="59.1">JTAG_TDI/GPIO12_4</text>
<text x="79.1" y="55.9">JTAG_TDO/GPIO12_3</text>
<text x="79.1" y="57.5">JTAG_TMS/GPIO12_2</text>
<text x="79.1" y="54.3">JTAG_EN</text>
<text x="105.1" y="54.3">GPIO4_3/SFC_HOLD_IO3</text>
<text x="108.4" y="57.5">GPIO4_5/SFC_CS1N</text>
<text x="108.4" y="55.9">GPIO4_4/SFC_CS0N</text>
<text x="34.2" y="64" transform="rotate(-90 34.2 64)">1</text>
<text x="79.1" y="60.7">JTAG_TCK/GPIO12_1</text>
<text x="79.1" y="62.3">JTAG_TRSTN/GPIO12_0</text>
<text x="79.1" y="65.5">RTC_XIN</text>
<text x="110.2" y="64.7">GPIO3_0/NF_DQ0</text>
<text x="29.5" y="66.3">GND1GND2</text>
<text x="34.2" y="68" transform="rotate(-90 34.2 68)">2</text>
<text x="79.1" y="67.1">RTC_XOUT</text>
<text x="79.1" y="71.1">GPIO0_5/TEMP_DQ</text>
<text x="110.2" y="67.9">GPIO3_2/NF_DQ2</text>
<text x="110.2" y="66.3">GPIO3_1/NF_DQ1</text>
<text x="110.2" y="71.1">GPIO3_4/NF_DQ4</text>
<text x="110.2" y="69.5">GPIO3_3/NF_DQ3</text>
<text x="79.1" y="74.3">AVDD_BAT</text>
<text x="110.2" y="75.9">GPIO3_7/NF_DQ7</text>
<text x="110.2" y="74.3">GPIO3_6/NF_DQ6</text>
<text x="110.2" y="72.7">GPIO3_5/NF_DQ5</text>
<text x="79.1" y="79.1">AVDD33_RTC</text>
<text x="105.3" y="83.9">NF_BOOT_PIN0/NF_REN</text>
<text x="115.7" y="80.7">NF_RDY1</text>
<text x="115.7" y="79.1">NF_RDY0</text>
<text x="237.7" y="82.3">OSCI</text>
<text x="245.8" y="82.3">VCC</text>
<text x="79.1" y="88.7">AVSS_RTC1</text>
<text x="79.1" y="85.5">AVDD_EFUSE</text>
<text x="108.5" y="87.1">GPIO12_5/NF_CSN0</text>
<text x="108.5" y="88.7">GPIO12_6/NF_CSN1</text>
<text x="237.7" y="85.5">OSCO</text>
<text x="237.7" y="88.7">NC</text>
<text x="245.8" y="85.5">MFP</text>
<text x="246.1" y="88.7">SLC</text>
<text x="79.1" y="93.5">AVSS_RTC4</text>
<text x="79.1" y="90.3">AVSS_RTC2</text>
<text x="79.1" y="91.9">AVSS_RTC3</text>
<text x="79.1" y="95.1">AVSS_RTC5</text>
<text x="105.6" y="93.5">NF_BOOT_PIN1/NF_CLE</text>
<text x="105.6" y="95.1">NF_BOOT_PIN2/NF_ALE</text>
<text x="237.7" y="91.9">VSS</text>
<text x="245.9" y="91.9">SDA</text>
<text x="79.1" y="96.7">AVSS_EFUSE</text>
<text x="105" y="96.7">NF_BOOT_PIN3/NF_WEN</text>
<text x="72" y="131.9">VDD</text>
<text x="76.8" y="131.9">GND</text>
<text x="183.3" y="130.3">RE</text>
<text x="183.3" y="128.7">CE</text>
<text x="183.3" y="131.9">WE</text>
<text x="202.8" y="128.7">NC1</text>
<text x="202.8" y="130.3">NC2</text>
<text x="202.8" y="131.9">NC3</text>
<text x="183.3" y="136.7">ALE</text>
<text x="183.3" y="133.5">WP</text>
<text x="202.8" y="133.5">NC4</text>
<text x="202.8" y="135.1">NC5</text>
<text x="202.8" y="136.7">NC6</text>
<text x="76.7" y="138.4" transform="rotate(-90 76.7 138.4)">DQ</text>
<text x="183.3" y="141.5">R/B~</text>
<text x="183.3" y="138.3">CLE</text>
<text x="202" y="143.1">NC10</text>
<text x="202.8" y="138.3">NC7</text>
<text x="202.8" y="139.9">NC8</text>
<text x="202.8" y="141.5">NC9</text>
<text x="183.3" y="144.7">IO_0</text>
<text x="183.3" y="146.3">IO_1</text>
<text x="183.3" y="147.9">IO_2</text>
<text x="183.3" y="149.5">IO_3</text>
<text x="202" y="144.7">NC11</text>
<text x="202" y="146.3">NC12</text>
<text x="202" y="147.9">NC13</text>
<text x="202" y="149.5">NC14</text>
<text x="183.3" y="151.1">IO_4</text>
<text x="183.3" y="152.7">IO_5</text>
<text x="183.3" y="154.3">IO_6</text>
<text x="183.3" y="155.9">IO_7</text>
<text x="202" y="151.1">NC15</text>
<text x="202" y="152.7">NC16</text>
<text x="202" y="154.3">NC17</text>
<text x="202" y="155.9">NC18</text>
<text x="183.3" y="159.1">VCC1</text>
<text x="183.3" y="160.7">VCC2</text>
<text x="202" y="157.5">NC19</text>
<text x="202" y="159.1">NC20</text>
<text x="202" y="160.7">NC21</text>
<text x="183.3" y="167.1">VSS1</text>
<text x="183.3" y="162.3">VCC3/NC26</text>
<text x="183.3" y="163.9">VCC4/NC27</text>
<text x="202" y="162.3">NC22</text>
<text x="202" y="163.9">NC23</text>
<text x="183.3" y="170.3">VSS3/NC28</text>
<text x="183.3" y="168.7">VSS2</text>
<text x="183.3" y="171.9">VSS4/NC29</text>
<text x="197.7" y="170.3">NC24/DNU1</text>
<text x="197.7" y="171.9">NC25/DNU2</text>
</g>
<g font-size="1.4" fill="#000080">
<text x="195.3" y="50.1">D3</text>
<text x="195.3" y="56.7">1N4148</text>
<text x="198.5" y="65.3">BT1</text>
<text x="198.5" y="73.3">BAT_3V</text>
<text x="216.1" y="73.3">C182</text>
<text x="220.9" y="73.3">8pF</text>
<text x="257.7" y="74.9">C184</text>
<text x="257.7" y="77.3">1uF</text>
<text x="216.1" y="82.9">C185</text>
<text x="217.8" y="80.3">32.768K</text>
<text x="220.9" y="82.9">8pF</text>
<text x="227.3" y="81.3">Y1</text>
<text x="236.9" y="78.1">U7</text>
<text x="236.9" y="79.7">MCP7940M-I/SN</text>
<text x="258.5" y="79.7">R135</text>
<text x="263.3" y="81.3">10K</text>
</g>
<g font-size="1.4" fill="#f00">
<text x="256.4" y="84.5">RTC_CLKOUT</text>
<text x="256.4" y="87.7">I2C0_SCL</text>
<text x="271.4" y="85.3">RTC_CLKOUT 3,5</text>
<text x="256.4" y="90.9">I2C0_SDA</text>
</g>
<text font-size="1.1" x="224.1" y="82.6">cm315d</text>
</svg>
